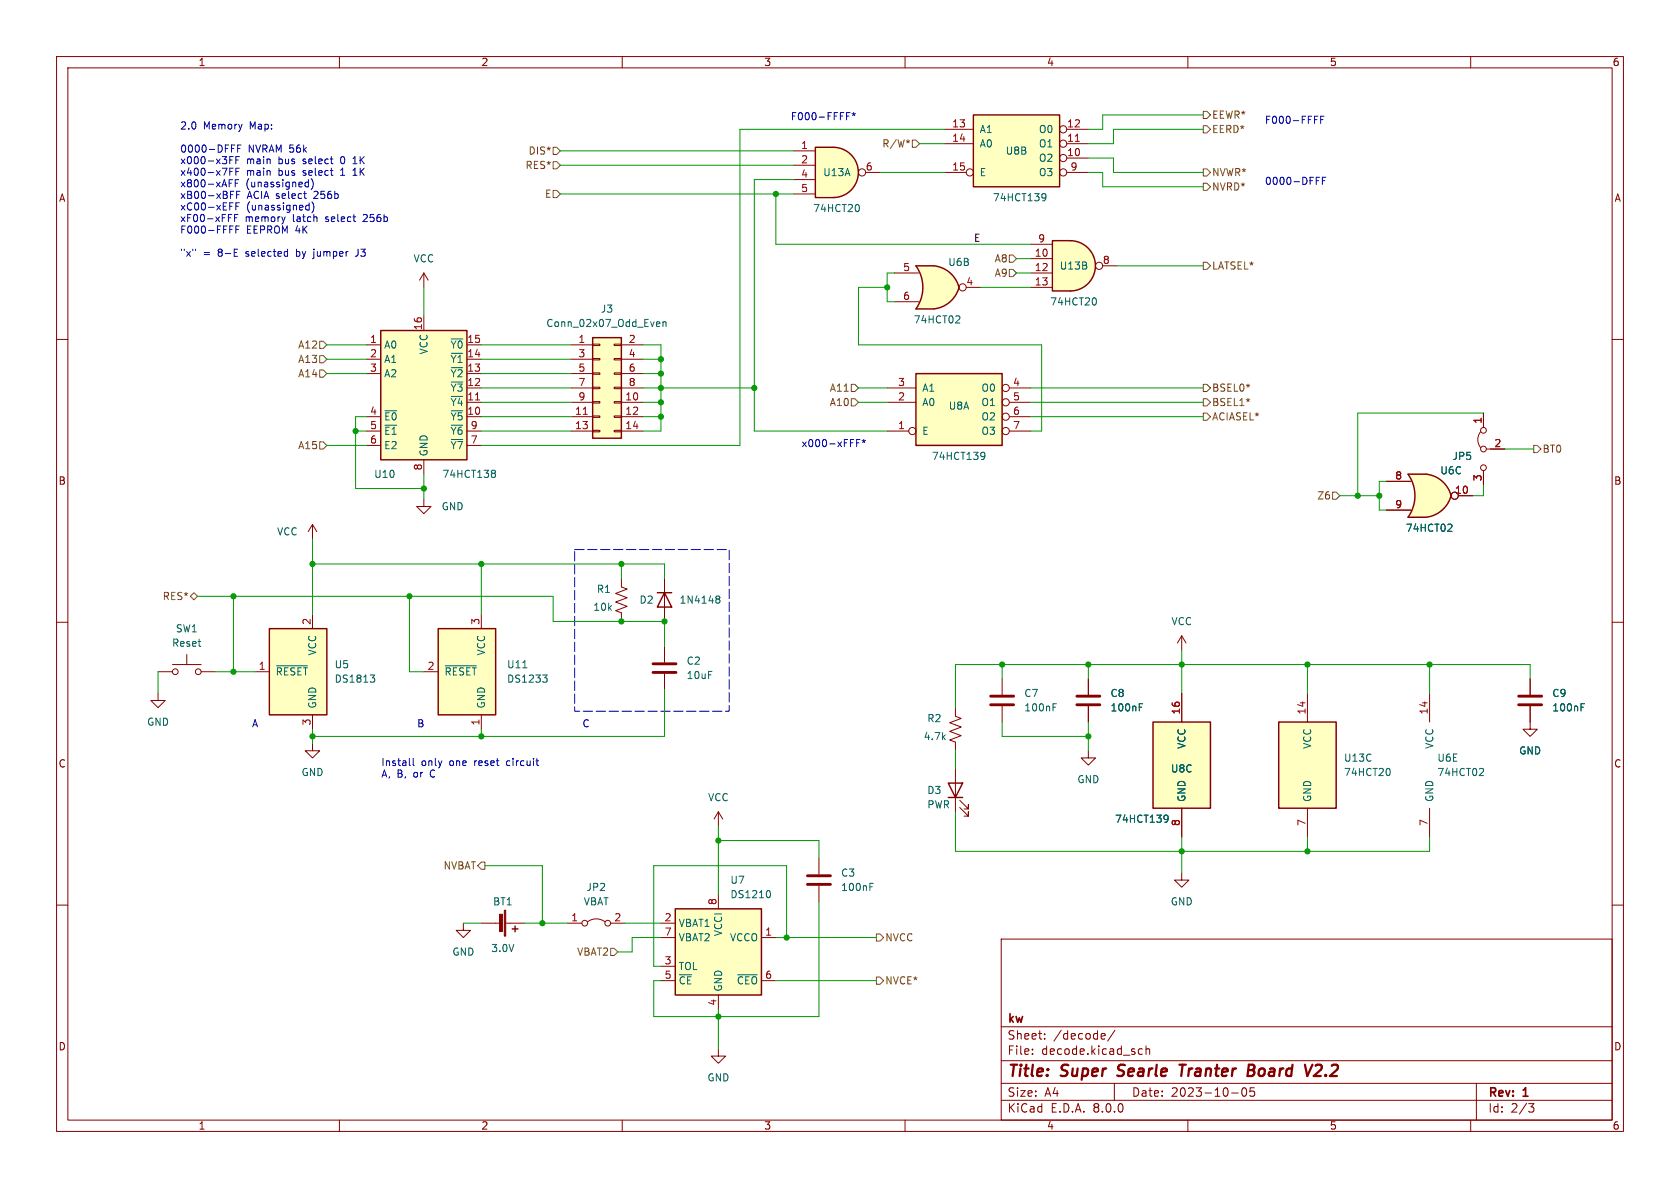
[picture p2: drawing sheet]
<svg xmlns="http://www.w3.org/2000/svg" width="297mm" height="210mm" viewBox="0 0 297 210" stroke-linecap="round" stroke-linejoin="round" font-family="sans-serif">
<g fill="none" stroke="#840000" stroke-width=".18">
<path d="M10 10h277v190h-277zM12 12h273v186h-273zM60 10v2M110 10v2M160 10v2M210 10v2M260 10v2M10 60h2M285 60h2M10 110h2M109.9 102.2v1.6l1 .3-2.1 .8 2.1 .8-2.1 .7 2.1 .8-2.1 .8 1.1 .3v1.6M117.5 102.2v7.7"/>
<path d="M285 110h2M10 160h2M127 143.5l-.8 1.3M127 143.5v2.6M127 143.5l.8 1.3M285 160h2M100.3 163.2h2.6M103.9 162.9a2.54 2.54 0 0 1 3 0M107.9 163.2h2.6M177 166h108v32h-108zM60 198v2M110 198v2"/>
<path d="M160 198v2M177 194.5h108M177 191.5h108M177 187.5h108M177 181.5h108M182.5 186.3v.1M182.5 185.5v.1M184.7 183.6v.1M184.7 182.8v.1M194.9 182.7l.4 .1 .1 .3-.7 .1M195.3 183.6l-.4 .1M197 191.5v3"/>
<path d="M197.1 182.1l-1.3 2M201.4 186.3h.6M201.4 185.5h.6M202.6 185.5l.2-.1 .4 .1v.9M202.6 184.9v1.5M210 198v2M217.7 193.2h1.2M219.7 192.4l.2-.1a.81 .81 0 0 1 .6 .6 .81 .81 0 0 1-.3 .8l-.2 .1a.81 .81 0 0 1-.3-1.4zM221.7 192.3h-.7v.7l.2-.1h.5l.1 .3-.1 .5-.2 .1-.5-.1M260 198v2M261 191.5v6.5M270.2 195.1h1l-.5 .6 .4 .1 .1 .5-.3 .3h-.4"/>
<circle cx="103.4" cy="163.2" r=".51"/>
<circle cx="107.4" cy="163.2" r=".51"/>
</g>
<path d="M197.5 190.1l.3 .1M197.8 188.4l-.1 .2v.4M208.5 188.2h1.1M209.1 188.2l-.3 2M220.7 189.2h.6M220.8 188.2h.7a.49 .49 0 0 1 .3 .5 .49 .49 0 0 1-.5 .5M221.3 189.2l.3 .1a.58 .58 0 0 1-.3 .9h-.8M233.5 188.3l-.6-.1-.3 .2M233.5 189.1l-1.2 1.1h1.2" fill="none" stroke="#840000" stroke-width=".4"/>
<path d="M116.2 104.8h2.5M117.5 104.8l1.2 2.5h-2.5z" fill="none" stroke="#840000" stroke-width=".25"/>
<path d="M126.7 105.8l.1 .1M126.7 105.4h.3l.2 .1 .1 .2-.3 .2M126.8 105.9h.2M126.8 105.9l-.1 .1M127 105.9l.3 .2-.1 .4-.2 .1h-.3" fill="none" stroke="#006464" stroke-width=".18"/>
<path d="M164.5 49.4l5 1.4a5.2 5.2 0 0 1-4.4 3.8z" fill="#ffffc2" stroke="#ffffc2" stroke-width=".18"/>
<path d="M161.9 54.6h3.2M161.9 47h3.2" fill="none" stroke="#ffffc2" stroke-width=".18"/>
<path d="M161.9 47h3.2v7.6h-3.2a6.7 6.7 0 0 0 0-7.6z" fill="#ffffc2"/>
<g fill="#ffffc2" stroke="#ffffc2" stroke-width=".18">
<path d="M165.1 47a5.1 5.1 0 0 1 4.4 3.8l-4.9 1.3z"/>
<path d="M189.2 42.5a4.4 4.4 0 0 1 4.5 4.5 4.4 4.4 0 0 1-4.5 4.4z"/>
</g>
<path d="M161.9 47h3.2a5.1 5.1 0 0 1 4.4 3.8 5.2 5.2 0 0 1-4.4 3.8h-3.2a6.6 6.6 0 0 0 0-7.6zM90.6 164.2h1M91.1 163.7v1" fill="none" stroke="#840000" stroke-width=".25"/>
<g fill="none" stroke="#840000" stroke-width=".18">
<path d="M158.1 48.3h4.3M158.1 53.3h4.3M170.8 50.8h2.6M74.9 88.3v1.2h1.3l-1.3 1.3-1.2-1.3h1.2M81.9 163.2v1.3h1.3l-1.3 1.2-1.3-1.2h1.3M85.1 163.2h3.3M89.4 163.2h3.3M127 185.4v1.3h1.3l-1.3 1.3-1.3-1.3h1.3"/>
<circle cx="170.2" cy="50.8" r=".63"/>
</g>
<path d="M169.5 55.8l.2 .3-.1 .3-.7 .7h.8" fill="none" stroke="#006464" stroke-width=".18"/>
<g fill="#840000" stroke="#840000" stroke-width=".18">
<path d="M89.2 160.9h.2v4.6h-.2z"/>
<path d="M88.3 161.6h.5v3.1h-.5z"/>
</g>
<path d="M186.1 42.5h3.1v8.9h-3.1z" fill="#ffffc2"/>
<path d="M186.1 42.5h3.1a4.4 4.4 0 0 1 4.5 4.5 4.4 4.4 0 0 1-4.5 4.4h-3.1z" fill="none" stroke="#840000" stroke-width=".25"/>
<g fill="none" stroke="#840000" stroke-width=".18">
<path d="M182.2 45.7h3.9M182.2 48.3h3.9M182.2 50.8h3.9M182.2 43.2h3.9M194.9 47h2.6M27.9 118.7h2.6M30.5 117.5h5.1M33 115.7v1.8M35.6 118.7h2.5"/>
<circle cx="194.3" cy="47" r=".63"/>
<circle cx="31" cy="118.7" r=".51"/>
<circle cx="35.1" cy="118.7" r=".51"/>
</g>
<path d="M193.6 52.7l.2 .4-.2 .8" fill="none" stroke="#006464" stroke-width=".18"/>
<path d="M104.8 59.7h5.1v17.8h-5.1z" fill="#ffffc2"/>
<g fill="none" stroke="#840000" stroke-width=".18">
<path d="M101 61h3.8M101 71.1h3.8M101 73.7h3.8M101 76.2h3.8M101 63.5h3.8M101 66h3.8M101 68.6h3.8M104.8 76.1h1.2v.2h-1.2zM104.8 73.5h1.2v.3h-1.2zM104.8 71h1.2v.2h-1.2zM104.8 68.5h1.2v.2h-1.2zM104.8 65.9h1.2v.3h-1.2z"/>
<path d="M104.8 63.4h1.2v.2h-1.2zM104.8 60.8h1.2v.3h-1.2zM108.6 76.1h1.3v.2h-1.3zM108.6 73.5h1.3v.3h-1.3zM108.6 71h1.3v.2h-1.3zM108.6 68.5h1.3v.2h-1.3zM108.6 65.9h1.3v.3h-1.3zM108.6 63.4h1.3v.2h-1.3zM108.6 60.8h1.3v.3h-1.3zM109.9 61h3.8M109.9 71.1h3.8M109.9 73.7h3.8"/>
<path d="M109.9 76.2h3.8M109.9 63.5h3.8M109.9 66h3.8M109.9 68.6h3.8M261.7 76.3a2.26 2.26 0 0 0 0 2.8M262.3 73v2.6M262.8 79.4h3.3M55.2 92.7l.8 1.3M55.2 92.7v2.6M55.2 92.7l-.7 1.3M262.3 83.2v2.5M27.9 122.6v1.2h-1.2l1.2 1.3 1.3-1.3h-1.3"/>
<path d="M55.2 131.4v1.3h-1.2l1.2 1.3 1.3-1.3h-1.3M270.5 120v2.8M270.5 124.8v2.8"/>
<circle cx="262.3" cy="79.4" r=".51"/>
<circle cx="262.3" cy="76.1" r=".51"/>
<circle cx="262.3" cy="82.7" r=".51"/>
</g>
<path d="M104.8 59.7h5.1v17.8h-5.1z" fill="none" stroke="#840000" stroke-width=".25"/>
<path d="M103.1 73.2h.7" fill="none" stroke="#a90000" stroke-width=".18"/>
<path d="M116.2 56.9h.4l.1 .3-.6 .1M116.6 57.7h-.4M117.2 57l.2-.1h.3v.8M117.2 56.9v.8M279.5 125h.4M279.5 124.4h.6" fill="none" stroke="#006464" stroke-width=".18"/>
<path d="M268.5 124.6h4M268.5 123.1h4" fill="none" stroke="#840000" stroke-width=".51"/>
<path d="M47.6 111.1h10.2v15.3h-10.2z" fill="#ffffc2"/>
<path d="M47.6 111.1h10.2v15.3h-10.2z" fill="none" stroke="#840000" stroke-width=".25"/>
<path d="M45.1 118.7h2.5M55.2 108.6v2.5M55.2 126.4v2.5M252.7 122.6v5M270.5 127.6v1.3h1.3l-1.3 1.3-1.3-1.3h1.3M252.7 142.9v5.1" fill="none" stroke="#840000" stroke-width=".18"/>
<path d="M48.9 117.7h5.5M65.5 119.3h.7l-.4 .5M66 119.8l.2 .3v.3l-.2 .2M262 135.8l.3 .3-.1 .3-.7 .7h.8" fill="none" stroke="#006464" stroke-width=".18"/>
<path d="M119.4 160.7h15.2v15.2h-15.2z" fill="#ffffc2"/>
<path d="M119.4 160.7h15.2v15.2h-15.2z" fill="none" stroke="#840000" stroke-width=".25"/>
<path d="M117.5 114.3v2.8M117.5 119.1v2.8M127 158.1v2.6M116.8 165.7h2.6M116.8 163.2h2.6M116.8 170.8h2.6M116.8 173.4h2.6M127 175.9v2.5M134.6 165.7h2.6M134.6 173.4h2.6" fill="none" stroke="#840000" stroke-width=".18"/>
<path d="M135.9 157.4a.79 .79 0 0 1 0 1.3M130.4 172.3h3.5" fill="none" stroke="#006464" stroke-width=".18"/>
<path d="M115.4 118.9h4.1M115.4 117.3h4.1" fill="none" stroke="#840000" stroke-width=".51"/>
<path d="M67.3 58.4h15.2v22.9h-15.2z" fill="#ffffc2"/>
<path d="M67.3 58.4h15.2v22.9h-15.2z" fill="none" stroke="#840000" stroke-width=".25"/>
<g fill="none" stroke="#840000" stroke-width=".18">
<path d="M74.9 48.3v2.5M74.9 55.9v2.5M74.9 48.3l-.7 1.2M74.9 48.3l.8 1.2M64.8 61h2.5M64.8 73.7h2.5M64.8 66h2.5M64.8 63.5h2.5M64.8 76.2h2.5M64.8 78.7h2.5M82.5 61h2.6M82.5 73.7h2.6"/>
<path d="M82.5 71.1h2.6M82.5 68.6h2.6M82.5 66h2.6M82.5 63.5h2.6M82.5 76.2h2.6M82.5 78.7h2.6M74.9 81.3v2.5"/>
</g>
<path d="M84.1 70.7h.7" fill="none" stroke="#a90000" stroke-width=".18"/>
<path d="M79.8 59.9h2M68 72.6h2.1M87.1 83.1h.2l.3 .3-.3 .3M87.1 83.7h.2M87.3 83.7l.3 .2v.3l-.1 .1-.4 .1" fill="none" stroke="#006464" stroke-width=".18"/>
<path d="M77.5 111.1h10.1v15.3h-10.1z" fill="#ffffc2"/>
<path d="M77.5 111.1h10.1v15.3h-10.1z" fill="none" stroke="#840000" stroke-width=".25"/>
<path d="M74.9 118.7h2.6M85.1 108.6v2.5M85.1 126.4v2.5" fill="none" stroke="#840000" stroke-width=".18"/>
<path d="M78.7 117.7h5.5M92.4 118.1h.8M95.9 119.3h.8l-.4 .5M96.5 119.8l.2 .3v.3l-.2 .2" fill="none" stroke="#006464" stroke-width=".18"/>
<path d="M251.5 86.3l5 1.3a5.2 5.2 0 0 1-4.4 3.8z" fill="#ffffc2" stroke="#ffffc2" stroke-width=".18"/>
<path d="M248.9 91.4h3.2M248.9 83.8h3.2" fill="none" stroke="#ffffc2" stroke-width=".18"/>
<path d="M248.9 83.8h3.2v7.6h-3.2a6.7 6.7 0 0 0 0-7.6z" fill="#ffffc2"/>
<path d="M252.1 83.8a5.1 5.1 0 0 1 4.4 3.8l-4.9 1.3z" fill="#ffffc2" stroke="#ffffc2" stroke-width=".18"/>
<path d="M252.1 83.8h-3.2a6.6 6.6 0 0 1 0 7.6h3.2M252.1 83.8a5.1 5.1 0 0 1 4.4 3.8 5.2 5.2 0 0 1-4.4 3.8" fill="none" stroke="#840000" stroke-width=".25"/>
<g fill="none" stroke="#840000" stroke-width=".18">
<path d="M245.1 85.1h4.3M245.1 90.2h4.3M257.8 87.6h2.5"/>
<circle cx="257.2" cy="87.6" r=".63"/>
</g>
<path d="M256.4 92.7l.3 .2-.1 .3-.7 .7h.8" fill="none" stroke="#006464" stroke-width=".18"/>
<path d="M226.1 127.6h10.1v15.3h-10.1z" fill="#ffffc2"/>
<path d="M226.1 127.6h10.1v15.3h-10.1z" fill="none" stroke="#840000" stroke-width=".25"/>
<path d="M231.1 122.6v5M231.1 142.9v5.1" fill="none" stroke="#840000" stroke-width=".18"/>
<path d="M245.6 135.9l.2 .4-.2 .7" fill="none" stroke="#006464" stroke-width=".18"/>
<path d="M161.9 66h15.3v12.7h-15.3z" fill="#ffffc2"/>
<path d="M161.9 66h15.3v12.7h-15.3z" fill="none" stroke="#840000" stroke-width=".25"/>
<g fill="none" stroke="#840000" stroke-width=".18">
<path d="M156.8 76.2h3.9M156.8 71.1h5.1M156.8 68.6h5.1M178.4 76.2h3.8M178.4 71.1h3.8M178.4 68.6h3.8M178.4 73.7h3.8"/>
<circle cx="161.3" cy="76.2" r=".63"/>
<circle cx="177.8" cy="73.7" r=".63"/>
<circle cx="177.8" cy="76.2" r=".63"/>
<circle cx="177.8" cy="68.6" r=".63"/>
<circle cx="177.8" cy="71.1" r=".63"/>
</g>
<path d="M173.6 80l.5 .1a.84 .84 0 0 1-.4 1.1h-.2M174.1 80.5l-.1 .2h-.4" fill="none" stroke="#006464" stroke-width=".18"/>
<path d="M147.3 26a4.4 4.4 0 0 1 4.4 4.5 4.4 4.4 0 0 1-4.4 4.4z" fill="#ffffc2" stroke="#ffffc2" stroke-width=".18"/>
<path d="M144.1 26h3.2v8.9h-3.2z" fill="#ffffc2"/>
<path d="M144.1 26h3.2a4.4 4.4 0 0 1 4.4 4.5 4.4 4.4 0 0 1-4.4 4.4h-3.2z" fill="none" stroke="#840000" stroke-width=".25"/>
<g fill="none" stroke="#840000" stroke-width=".18">
<path d="M140.3 26.7h3.8M140.3 29.2h3.8M140.3 31.8h3.8M140.3 34.3h3.8M153 30.5h2.6"/>
<circle cx="152.4" cy="30.5" r=".63"/>
</g>
<path d="M151.7 36.2l.2 .4-.2 .7" fill="none" stroke="#006464" stroke-width=".18"/>
<path d="M172.1 20.3h15.2v12.7h-15.2z" fill="#ffffc2"/>
<path d="M172.1 20.3h15.2v12.7h-15.2z" fill="none" stroke="#840000" stroke-width=".25"/>
<g fill="none" stroke="#840000" stroke-width=".18">
<path d="M167 25.4h5.1M167 22.9h5.1M167 30.5h3.8M188.6 27.9h3.8M188.6 25.4h3.8M188.6 22.9h3.8M188.6 30.5h3.8"/>
<circle cx="171.4" cy="30.5" r=".63"/>
<circle cx="188" cy="30.5" r=".63"/>
<circle cx="188" cy="27.9" r=".63"/>
<circle cx="188" cy="22.9" r=".63"/>
<circle cx="188" cy="25.4" r=".63"/>
</g>
<path d="M190.1 25h.7" fill="none" stroke="#a90000" stroke-width=".18"/>
<path d="M184.4 34.2l.4 .2a.84 .84 0 0 1-.3 1.1h-.2M184.9 34.8l-.1 .2h-.4" fill="none" stroke="#006464" stroke-width=".18"/>
<path d="M203.8 127.6h10.2v15.3h-10.2z" fill="#ffffc2"/>
<path d="M167.6 138.4h2.6l-1.3 2.6zM203.8 127.6h10.2v15.3h-10.2zM167.6 141h2.6" fill="none" stroke="#840000" stroke-width=".25"/>
<g fill="none" stroke="#840000" stroke-width=".18">
<path d="M262.3 73v2.6M263.5 79.4h2.6M245.1 85.1h4.3M245.1 90.2h4.3M257.8 87.6h2.5M262.3 83.2v2.5M208.9 112.4v2.5M208.9 112.4l-.7 1.3M208.9 112.4l.8 1.3M168.9 125.1v1.5l1 .4-2 .8 2 .7-2 .8 2 .7-2 .8 1 .4v1.5M168.9 135.9v7.6M177.2 120v2.8"/>
<path d="M177.2 124.8v2.8M192.4 132.7v1.3h1.3l-1.3 1.3-1.3-1.3h1.3M192.4 120v2.8M192.4 124.8v2.8M208.9 122.6v5M270.5 120v2.8M270.5 124.8v2.8M144.8 151.8v2.8M144.8 156.6v2.8M169.7 142.7l1.5 1.6v-.8v.8h-.8M169.7 141.5l1.5 1.5v-.8v.8h-.8M208.9 154.3v1.3h1.3l-1.3 1.2-1.3-1.2h1.3"/>
<path d="M208.9 142.9v5.1"/>
<circle cx="257.2" cy="87.6" r=".63"/>
</g>
<path d="M256.4 92.7l.3 .2-.1 .3-.7 .7h.8M186.2 125h.4M186.2 124.4h.6M201.4 125h.4M201.4 124.4h.6M279.5 125h.4M279.5 124.4h.6M153.8 156.8h.4M153.8 156.2h.6M206 144.1l.4 .1a.84 .84 0 0 1-.3 1.2h-.2M206.5 144.6l-.1 .2-.4 .1" fill="none" stroke="#006464" stroke-width=".18"/>
<path d="M175.1 124.6h4.1M175.1 123.1h4.1M190.4 124.6h4M190.4 123.1h4M142.7 156.3h4.1M142.7 154.8h4.1" fill="none" stroke="#840000" stroke-width=".51"/>
<g fill="none" stroke="#725600" stroke-width=".18">
<path d="M212.7 19.7h.7l.6 .6-.6 .7h-.7zM97.8 26h.6l.7 .7-.7 .6h-.6zM97.8 33.7h.6l.7 .6-.7 .6h-.6zM97.8 28.6h.6l.7 .6-.7 .6h-.6zM160.8 24.9l-.3 .1 .2 .3M161.3 24.8h.6l.7 .6-.7 .6h-.6zM212.7 22.2h.7l.6 .7-.6 .6h-.7zM212.7 29.8h.7l.6 .7-.6 .6h-.7zM212.7 32.4h.7l.6 .6-.6 .7h-.7zM178.4 45.1h.7l.6 .6-.6 .7h-.7zM178.4 47.6h.7l.6 .7-.6 .6h-.7zM212.7 46.4h.7l.6 .6-.6 .6h-.7z"/>
<path d="M56.5 62.9h.6l.7 .6-.7 .6h-.6zM56.5 65.4h.6l.7 .6-.7 .7h-.6zM56.5 60.3h.6l.7 .7-.7 .6h-.6zM56.5 78.1h.6l.7 .6-.7 .7h-.6zM150.5 70.5h.6l.7 .6-.7 .7h-.6zM150.5 67.9h.6l.7 .7-.7 .6h-.6zM212.7 70.5h.7l.6 .6-.6 .7h-.7zM212.7 67.9h.7l.6 .7-.6 .6h-.7zM212.7 73h.7l.6 .7-.6 .6h-.7zM220.9 70.6l-.3 .1M220.9 68.1l-.3 .1M271.1 78.7h.7l.6 .7-.6 .6h-.7z"/>
<path d="M235.6 87h.6l.7 .6-.7 .7h-.6zM33.7 105.4l.6-.6 .6 .6-.6 .6zM84.5 153l.6-.6h.6v1.3h-.6zM107.9 167.6h.7l.6 .7-.6 .6h-.7zM154.9 172.7h.7l.6 .7-.6 .6h-.7zM154.9 165.1h.7l.6 .6-.6 .7h-.7z"/>
</g>
<g fill="none" stroke="#0000c2" stroke-width=".18">
<path d="M149.7 19.9h.6M150.9 19.9v.3M40.5 31.8h.6M40.6 28.3h.4M40.6 30.3h.4M40.6 29.7h.6M40.7 33.8h.6M40.9 25.6h.6M41.5 38.5h.4M41.6 32.4h.4M41.7 28.3h.4M41.7 30.3h.4"/>
<path d="M41.7 36.5h.4M41.8 34.4h.5M42 26.2h.4M42.1 37.9h-.6v1.3M42.2 31.8h-.6v1.2M42.3 27.7h-.6v1.2M42.3 29.7h-.6v1.3M42.3 35.9h-.6v1.2M42.3 39.9h-.6v1.3M42.4 33.8h-.6v1.3M42.6 25.6h-.6v1.3M50.4 38.3l-.3 .9"/>
<path d="M53.7 34.2h.5M54 35.1h.2M54.2 32.2l.3 .1M54.3 36.3h.3M54.5 31.8v1.2M54.5 33h-.3M54.6 35.9v1.2M54.6 37.1h-.3M55.1 31.6a1.47 1.47 0 0 1-.1 1.9M55.1 35.7a1.47 1.47 0 0 1 .1 1.9M60.2 31h.7M60.3 30l-.1 .1"/>
<path d="M62.4 28.9h.7M62.4 31h.7M62.6 27.9l-.2 .1M62.6 29.9l-.2 .2M149.7 20.5h.4M150.6 20.1l.3 .1M150.9 20.2l-.2 .3M150.9 20.2l.2 .3M151.2 20.1l-.3 .1M232.7 31.3h.6M233.5 21.1h.4M233.8 31.9h.4"/>
<path d="M234.1 20.5h-.6v1.3M234.4 31.3h-.6v1.3M34.6 44v.3M41.4 45.3h.6M41.4 44h.6M41.7 40.6h.4M50.7 44.5h.1M50.8 44v1.3M50.8 45.2l-.1 .1M55.5 45.5l-.2 .2M55.5 44v.2M63.2 45.1l-.4 .2"/>
<path d="M151.4 78.3h.5M152 77.7h-.6v1.3M152.4 77.9l.3 .1M152.7 77.7v.3M152.7 78l-.2 .2M152.7 78l.2 .2M153 77.9l-.3 .1M72.4 135.3h.2M73 134.1v1.1l.2 .1M94.7 134.5h.5M95.1 135.3h.1"/>
</g>
<path d="M101.6 97.2h27.3v28.5h-27.3z" fill="none" stroke="#0000c2" stroke-width=".18" stroke-dasharray="1.7 .6"/>
<g fill="none" stroke="#009600" stroke-width=".18">
<path d="M99.1 29.2h41.2M99.1 26.7h41.2M99.1 34.3h41.2M137.2 34.3v8.9h45M140.3 31.8h-7v44.4h23.5M155.6 30.5h11.4M162.6 25.4h4.4M167 22.9h-36.2v55.8h-45.7M192.4 30.5h2.5v2.5h17.8M192.4 27.9h4.4v2.6h15.9M212.7 22.9h-15.9v2.5h-4.4M212.7 20.3h-17.8v2.6h-2.5"/>
<path d="M74.9 50.8v5.1M156.8 50.8h-5v10.2h32.3v15.2h-1.9M158.1 48.3h-1.3v5h1.3M173.4 50.8h8.8M179.7 48.3h2.5M179.7 45.7h2.5M197.5 47h15.2M57.8 61h7M57.8 66h7M57.8 63.5h7M57.8 78.7h7M62.9 76.2h1.9"/>
<path d="M64.8 73.7h-1.9v12.7h12M85.1 71.1h15.9M85.1 68.6h15.9M85.1 61h15.9M85.1 66h15.9M85.1 76.2h15.9M85.1 73.7h15.9M85.1 63.5h15.9M113.7 71.1h3.1M113.7 68.6h19.6M113.7 61h3.1v15.2h-3.1M113.7 66h3.1"/>
<path d="M113.7 73.7h3.1M113.7 63.5h3.1M151.8 71.1h5M151.8 68.6h5M182.2 71.1h30.5M182.2 68.6h30.5M182.2 73.7h30.5M262.3 73h-22.3v14.6M266.1 79.4h5M55.2 99.7h62.3v2.5M55.2 95.3v13.3M74.9 83.8v4.5"/>
<path d="M85.1 99.7v8.9M109.9 99.7v2.5M236.9 87.6h6.9M245.1 85.1h-1.3v5.1h1.3M262.3 85.7v1.9h-2M27.9 118.7v3.9M34.9 105.4h62.9v4.5h19.7v4.4M38.1 118.7h7M41.3 105.4v13.3M72.4 105.4v13.3h2.5M177.2 117.5v2.5M192.4 117.5v2.5"/>
<path d="M208.9 114.9v7.7M231.1 117.5v5.1M252.7 117.5v5.1M55.2 128.9v2.5M85.1 128.9v1.3M117.5 121.9v8.3h-62.3M168.9 132.7v3.2M177.2 127.6v2.6h15.2M192.4 127.6v5.1M270.5 120v-2.5h-101.6v7.6M85.7 153h10.2v10.2M127 146.1v12"/>
<path d="M127 148.6h17.8v3.2M144.8 159.4v20.3h-29.2v-6.3h1.2M168.9 143.5v7h83.8v-2.5M208.9 148v6.3M231.1 148v2.5M81.9 163.2h3.2M92.7 163.2h7.6M110.5 163.2h6.3M116.8 165.7h-5v2.6h-2.6M127 178.4v7M137.2 165.7h17.7M137.2 173.4h17.7"/>
<path d="M139.1 165.7v-12.7h-23.5v17.8h1.2"/>
</g>
<g fill="#009600" stroke="#009600" stroke-width=".18">
<circle cx="72.4" cy="105.4" r=".46"/>
<circle cx="62.9" cy="76.2" r=".46"/>
<circle cx="41.3" cy="118.7" r=".46"/>
<circle cx="41.3" cy="105.4" r=".46"/>
<circle cx="117.5" cy="109.9" r=".46"/>
<circle cx="109.9" cy="99.7" r=".46"/>
<circle cx="85.1" cy="130.2" r=".46"/>
<circle cx="109.9" cy="109.9" r=".46"/>
<circle cx="55.2" cy="99.7" r=".46"/>
<circle cx="55.2" cy="130.2" r=".46"/>
<circle cx="95.9" cy="163.2" r=".46"/>
<circle cx="133.3" cy="68.6" r=".46"/>
<circle cx="127" cy="148.6" r=".46"/>
<circle cx="85.1" cy="99.7" r=".46"/>
<circle cx="74.9" cy="86.4" r=".46"/>
<circle cx="116.8" cy="68.6" r=".46"/>
<circle cx="116.8" cy="66" r=".46"/>
<circle cx="116.8" cy="71.1" r=".46"/>
<circle cx="116.8" cy="73.7" r=".46"/>
<circle cx="116.8" cy="63.5" r=".46"/>
<circle cx="139.1" cy="165.7" r=".46"/>
<circle cx="127" cy="179.7" r=".46"/>
<circle cx="252.7" cy="117.5" r=".46"/>
<circle cx="231.1" cy="117.5" r=".46"/>
<circle cx="243.8" cy="87.6" r=".46"/>
<circle cx="240" cy="87.6" r=".46"/>
<circle cx="156.8" cy="50.8" r=".46"/>
<circle cx="137.2" cy="34.3" r=".46"/>
<circle cx="208.9" cy="117.5" r=".46"/>
<circle cx="208.9" cy="150.5" r=".46"/>
<circle cx="231.1" cy="150.5" r=".46"/>
<circle cx="177.2" cy="117.5" r=".46"/>
<circle cx="192.4" cy="117.5" r=".46"/>
<circle cx="192.4" cy="130.2" r=".46"/>
</g>
<g font-size="2.8" fill="#840000">
<text x="178" y="190.9">Title:</text>
<text x="187.7" y="190.9">Super</text>
<text x="198.5" y="190.9">Searle</text>
<text x="210.2" y="190.9">Tranter</text>
<text x="223" y="190.9">Board</text>
<text x="234" y="190.9">V2.2</text>
</g>
<g font-size="2.1" fill="#840000">
<text x="178" y="184">Sheet:</text>
<text x="178" y="181.2">kw</text>
<text x="186.2" y="184">/decode/</text>
<text x="178" y="186.7">File:</text>
<text x="184.1" y="186.7">decode.kicad_sch</text>
<text x="178" y="196.9">KiCad</text>
<text x="178" y="194.1">Size:</text>
<text x="184.7" y="194.1">A4</text>
<text x="185.7" y="196.9">E.D.A.</text>
<text x="193.3" y="196.9">8.0.0</text>
<text x="200" y="194.1">Date:</text>
<text x="207" y="194.1">2023-10-05</text>
<text x="263" y="194.3">Rev:</text>
<text x="263" y="196.9">Id:</text>
<text x="267.1" y="196.9">2/3</text>
<text x="269.4" y="194.3">1</text>
</g>
<g font-size="1.8" fill="#840000">
<text x="35" y="11.9">1</text>
<text x="85" y="11.9">2</text>
<text x="135" y="11.9">3</text>
<text x="185" y="11.9">4</text>
<text x="235" y="11.9">5</text>
<text x="285" y="11.9">6</text>
<text x="10.3" y="35.9">A</text>
<text x="285.3" y="35.9">A</text>
<text x="10.3" y="85.9">B</text>
<text x="285.3" y="85.9">B</text>
<text x="10.3" y="135.9">C</text>
<text x="285.3" y="135.9">C</text>
<text x="10.3" y="185.9">D</text>
<text x="285.3" y="185.9">D</text>
<text x="35" y="199.9">1</text>
<text x="85" y="199.9">2</text>
<text x="135" y="199.9">3</text>
<text x="185" y="199.9">4</text>
<text x="235" y="199.9">5</text>
<text x="285" y="199.9">6</text>
</g>
<g font-size="1.8" fill="#0000c2">
<text x="31.7" y="23">2.0</text>
<text x="35.9" y="23">Memory</text>
<text x="44.3" y="23">Map:</text>
<text x="139.7" y="21.3">F000-FFFF*</text>
<text x="223.5" y="22">F000-FFFF</text>
<text x="31.7" y="27.1">0000-DFFF</text>
<text x="31.7" y="29.1">x000-x3FF</text>
<text x="43.6" y="29.1">main</text>
<text x="43.9" y="27.1">NVRAM 56k</text>
<text x="49.3" y="29.1">bus</text>
<text x="53.8" y="29.1">select</text>
<text x="60.7" y="29.1">0</text>
<text x="63.1" y="29.1">1K</text>
<text x="31.7" y="31.2">x400-x7FF</text>
<text x="31.7" y="33.2">x800-xAFF</text>
<text x="31.7" y="35.2">xB00-xBFF</text>
<text x="43.4" y="33.2">(unassigned)</text>
<text x="43.6" y="31.2">main</text>
<text x="43.7" y="35.2">ACIA select</text>
<text x="49.3" y="31.2">bus</text>
<text x="53.8" y="31.2">select</text>
<text x="55.8" y="35.2">256b</text>
<text x="60.7" y="31.2">1</text>
<text x="63.1" y="31.2">1K</text>
<text x="223.5" y="32.8">0000-DFFF</text>
<text x="31.7" y="37.3">xC00-xEFF</text>
<text x="31.7" y="39.3">xF00-xFFF</text>
<text x="31.7" y="41.4">F000-FFFF</text>
<text x="43.3" y="39.3">memory</text>
<text x="43.6" y="37.3">(unassigned)</text>
<text x="43.6" y="41.4">EEPROM 4K</text>
<text x="51.9" y="39.3">latch</text>
<text x="57.8" y="39.3">select</text>
<text x="64.7" y="39.3">256b</text>
<text x="31.7" y="45.5">&quot;x&quot;</text>
<text x="35.9" y="45.5">=</text>
<text x="38.6" y="45.5">8-E</text>
<text x="43.7" y="45.5">selected</text>
<text x="52.8" y="45.5">by</text>
<text x="56.1" y="45.5">jumper</text>
<text x="63.8" y="45.5">J3</text>
<text x="141.6" y="79.1">x000-xFFF*</text>
<text x="44.4" y="128.7">A</text>
<text x="73.7" y="128.7">B</text>
<text x="102.9" y="128.7">C</text>
<text x="67.3" y="135.5">Install</text>
<text x="67.3" y="137.5">A, B,</text>
<text x="73.2" y="137.5">or</text>
<text x="74.5" y="135.5">only</text>
<text x="76.3" y="137.5">C</text>
<text x="79.6" y="135.5">one</text>
<text x="84.1" y="135.5">reset</text>
<text x="90" y="135.5">circuit</text>
</g>
<g font-size="1.8" fill="#a90000">
<text x="168.2" y="22.6">13</text>
<text x="188.6" y="22.6">12</text>
<text x="141.5" y="26.4">1</text>
<text x="141.5" y="29">2</text>
<text x="168.2" y="25.1">14</text>
<text x="188.6" y="27.7">10</text>
<text x="188.6" y="25.1">11</text>
<text x="141.5" y="31.5">4</text>
<text x="141.5" y="34">5</text>
<text x="153" y="30.2">6</text>
<text x="168.2" y="30.2">15</text>
<text x="189.2" y="30.2">9</text>
<text x="182.8" y="45.5">10</text>
<text x="183.4" y="42.9">9</text>
<text x="194.9" y="46.7">8</text>
<text x="159.6" y="48">5</text>
<text x="159.6" y="53.1">6</text>
<text x="170.7" y="50.5">4</text>
<text x="182.8" y="48">12</text>
<text x="182.8" y="50.5">13</text>
<text x="74.7" y="58.5" transform="rotate(-90 74.7 58.5)">16</text>
<text x="65.3" y="60.7">1</text>
<text x="65.3" y="63.2">2</text>
<text x="65.3" y="65.8">3</text>
<text x="82.5" y="65.8">13</text>
<text x="82.5" y="63.2">14</text>
<text x="82.5" y="60.7">15</text>
<text x="102.2" y="60.7">1</text>
<text x="102.2" y="63.2">3</text>
<text x="102.2" y="65.8">5</text>
<text x="111.1" y="60.7">2</text>
<text x="111.1" y="63.2">4</text>
<text x="111.1" y="65.8">6</text>
<text x="82.5" y="70.9">11</text>
<text x="82.5" y="68.3">12</text>
<text x="102.2" y="68.3">7</text>
<text x="102.2" y="70.9">9</text>
<text x="110.4" y="70.9">10</text>
<text x="111.1" y="68.3">8</text>
<text x="158.7" y="70.9">2</text>
<text x="158.7" y="68.3">3</text>
<text x="179" y="68.3">4</text>
<text x="179" y="70.9">5</text>
<text x="65.3" y="73.4">4</text>
<text x="65.3" y="75.9">5</text>
<text x="82.5" y="73.4">10</text>
<text x="83.1" y="75.9">9</text>
<text x="101.6" y="73.4">11</text>
<text x="101.6" y="75.9">13</text>
<text x="110.4" y="73.4">12</text>
<text x="110.4" y="75.9">14</text>
<text x="158.7" y="75.9">1</text>
<text x="179" y="73.4">6</text>
<text x="179" y="75.9">7</text>
<text x="262" y="75" transform="rotate(-90 262 75)">1</text>
<text x="65.3" y="78.5">6</text>
<text x="74.7" y="83.3" transform="rotate(-90 74.7 83.3)">8</text>
<text x="83.1" y="78.5">7</text>
<text x="264.1" y="79.1">2</text>
<text x="246.6" y="84.8">8</text>
<text x="246.6" y="89.9">9</text>
<text x="257.1" y="87.4">10</text>
<text x="262" y="85.2" transform="rotate(-90 262 85.2)">3</text>
<text x="55" y="110.6" transform="rotate(-90 55 110.6)">2</text>
<text x="84.8" y="110.6" transform="rotate(-90 84.8 110.6)">3</text>
<text x="45.6" y="118.5">1</text>
<text x="75.5" y="118.5">2</text>
<text x="55" y="128.3" transform="rotate(-90 55 128.3)">3</text>
<text x="84.8" y="128.3" transform="rotate(-90 84.8 128.3)">1</text>
<text x="208.7" y="126.4" transform="rotate(-90 208.7 126.4)">16</text>
<text x="230.9" y="126.4" transform="rotate(-90 230.9 126.4)">14</text>
<text x="252.5" y="126.4" transform="rotate(-90 252.5 126.4)">14</text>
<text x="208.7" y="146.1" transform="rotate(-90 208.7 146.1)">8</text>
<text x="230.9" y="146.1" transform="rotate(-90 230.9 146.1)">7</text>
<text x="252.5" y="146.1" transform="rotate(-90 252.5 146.1)">7</text>
<text x="126.7" y="160.1" transform="rotate(-90 126.7 160.1)">8</text>
<text x="100.9" y="162.9">1</text>
<text x="108.5" y="162.9">2</text>
<text x="117.4" y="162.9">2</text>
<text x="117.4" y="165.5">7</text>
<text x="135.2" y="165.5">1</text>
<text x="117.4" y="170.6">3</text>
<text x="117.4" y="173.1">5</text>
<text x="135.2" y="173.1">6</text>
<text x="126.7" y="177.9" transform="rotate(-90 126.7 177.9)">4</text>
</g>
<g font-size="1.8" fill="#006464">
<text x="173.1" y="23.7">A1</text>
<text x="183.6" y="23.7">O0</text>
<text x="173.1" y="26.3">A0</text>
<text x="177.7" y="27.5">U8B</text>
<text x="183.6" y="28.8">O2</text>
<text x="183.6" y="26.3">O1</text>
<text x="145.4" y="31.3">U13A</text>
<text x="173.1" y="31.3">E</text>
<text x="175.4" y="35.8">74HCT139</text>
<text x="183.6" y="31.3">O3</text>
<text x="143.7" y="37.7">74HCT20</text>
<text x="73" y="46.6">VCC</text>
<text x="167.5" y="47.2">U6B</text>
<text x="187.3" y="47.9">U13B</text>
<text x="96.5" y="58">Conn_02x07_Odd_Even</text>
<text x="106.1" y="55.5">J3</text>
<text x="161.4" y="57.4">74HCT02</text>
<text x="185.6" y="54.2">74HCT20</text>
<text x="67.8" y="61.8">A0</text>
<text x="67.8" y="64.4">A1</text>
<text x="75.8" y="62.8" transform="rotate(-90 75.8 62.8)">VCC</text>
<text x="79.5" y="64.4">~{Y1}</text>
<text x="79.5" y="61.8">~{Y0}</text>
<text x="67.8" y="66.9">A2</text>
<text x="79.5" y="72">~{Y4}</text>
<text x="79.5" y="69.4">~{Y3}</text>
<text x="79.5" y="66.9">~{Y2}</text>
<text x="162.9" y="72">A0</text>
<text x="162.9" y="69.4">A1</text>
<text x="173.4" y="69.4">O0</text>
<text x="173.4" y="72">O1</text>
<text x="67.8" y="74.5">~{E0}</text>
<text x="67.8" y="77.1">~{E1}</text>
<text x="79.5" y="74.5">~{Y5}</text>
<text x="79.5" y="77.1">~{Y6}</text>
<text x="162.9" y="77.1">E</text>
<text x="167.6" y="72.6">U8A</text>
<text x="173.4" y="74.5">O2</text>
<text x="173.4" y="77.1">O3</text>
<text x="67.8" y="79.6">E2</text>
<text x="75.8" y="80.8" transform="rotate(-90 75.8 80.8)">GND</text>
<text x="79.5" y="79.6">~{Y7}</text>
<text x="164.6" y="81.5">74HCT139</text>
<text x="256.7" y="81.5">JP5</text>
<text x="66" y="84.7">U10</text>
<text x="78.1" y="84.7">74HCT138</text>
<text x="254.5" y="84">U6C</text>
<text x="48.9" y="94.8">VCC</text>
<text x="78" y="90.4">GND</text>
<text x="248.4" y="94.2">74HCT02</text>
<text x="105.4" y="105">R1</text>
<text x="113" y="106.9">D2</text>
<text x="120" y="106.9">1N4148</text>
<text x="31" y="112">SW1</text>
<text x="104.8" y="108.2">10k</text>
<text x="207" y="110.7">VCC</text>
<text x="30.3" y="114.5">Reset</text>
<text x="48.6" y="119.6">~{RESET}</text>
<text x="56.1" y="116" transform="rotate(-90 56.1 116)">VCC</text>
<text x="59.1" y="118.3">U5</text>
<text x="78.5" y="119.6">~{RESET}</text>
<text x="86" y="116" transform="rotate(-90 86 116)">VCC</text>
<text x="89.5" y="118.3">U11</text>
<text x="121.3" y="117.7">C2</text>
<text x="56.1" y="125.3" transform="rotate(-90 56.1 125.3)">GND</text>
<text x="59.1" y="120.9">DS1813</text>
<text x="86" y="125.3" transform="rotate(-90 86 125.3)">GND</text>
<text x="89.5" y="120.9">DS1233</text>
<text x="121.3" y="120.2">10uF</text>
<text x="181" y="123.4">C7</text>
<text x="181" y="126">100nF</text>
<text x="196.2" y="123.4">C8</text>
<text x="196.2" y="126">100nF</text>
<text x="274.3" y="123.4">C9</text>
<text x="274.3" y="126">100nF</text>
<text x="25.9" y="128.5">GND</text>
<text x="163.2" y="131">4.7k</text>
<text x="163.8" y="127.9">R2</text>
<text x="53.2" y="137.4">GND</text>
<text x="206.9" y="136.8">U8C</text>
<text x="209.8" y="132.5" transform="rotate(-90 209.8 132.5)">VCC</text>
<text x="232" y="132.5" transform="rotate(-90 232 132.5)">VCC</text>
<text x="237.5" y="134.8">U13C</text>
<text x="237.5" y="137.4">74HCT20</text>
<text x="253.6" y="132.5" transform="rotate(-90 253.6 132.5)">VCC</text>
<text x="254" y="134.8">U6E</text>
<text x="254" y="137.4">74HCT02</text>
<text x="268.5" y="133.6">GND</text>
<text x="125.1" y="141.8">VCC</text>
<text x="163.8" y="140.6">D3</text>
<text x="163.8" y="143.1">PWR</text>
<text x="190.4" y="138.7">GND</text>
<text x="209.8" y="141.9" transform="rotate(-90 209.8 141.9)">GND</text>
<text x="232" y="141.9" transform="rotate(-90 232 141.9)">GND</text>
<text x="253.6" y="141.9" transform="rotate(-90 253.6 141.9)">GND</text>
<text x="197" y="145.6">74HCT139</text>
<text x="148.6" y="155.2">C3</text>
<text x="87.1" y="160.2">BT1</text>
<text x="103.1" y="160.2">VBAT</text>
<text x="103.6" y="157.7">JP2</text>
<text x="129" y="156.4">U7</text>
<text x="129" y="159">DS1210</text>
<text x="148.6" y="157.7">100nF</text>
<text x="206.9" y="160.2">GND</text>
<text x="119.9" y="164.1">VBAT1</text>
<text x="119.9" y="166.6">VBAT2</text>
<text x="127.9" y="165.6" transform="rotate(-90 127.9 165.6)">VCCI</text>
<text x="128.9" y="166.6">VCCO</text>
<text x="79.9" y="169.1">GND</text>
<text x="86.7" y="168.5">3.0V</text>
<text x="119.9" y="171.7">TOL</text>
<text x="119.9" y="174.2">~{CE}</text>
<text x="127.9" y="175.4" transform="rotate(-90 127.9 175.4)">GND</text>
<text x="130.2" y="174.2">~{CEO}</text>
<text x="125" y="191.4">GND</text>
</g>
<g font-size="1.8" fill="#725600">
<text x="214.2" y="21.2">EEWR*</text>
<text x="214.2" y="23.7">EERD*</text>
<text x="93.3" y="27.5">DIS*</text>
<text x="155.9" y="26.3">R/W*</text>
<text x="92.8" y="30.1">RES*</text>
<text x="96.2" y="35.2">E</text>
<text x="214.2" y="31.3">NVWR*</text>
<text x="214.2" y="33.9">NVRD*</text>
<text x="175.7" y="46.6">A8</text>
<text x="214.2" y="47.9">LATSEL*</text>
<text x="175.7" y="49.1">A9</text>
<text x="52.6" y="64.4">A13</text>
<text x="52.6" y="61.8">A12</text>
<text x="52.6" y="66.9">A14</text>
<text x="146.6" y="72">A10</text>
<text x="146.6" y="69.4">A11</text>
<text x="214.2" y="72">BSEL1*</text>
<text x="214.2" y="69.4">BSEL0*</text>
<text x="214.2" y="74.5">ACIASEL*</text>
<text x="52.6" y="79.6">A15</text>
<text x="272.6" y="80.2">BT0</text>
<text x="232.8" y="88.5">Z6</text>
<text x="28.7" y="106.3">RES*</text>
<text x="78.3" y="153.9">NVBAT</text>
<text x="156.4" y="166.6">NVCC</text>
<text x="101.9" y="169.1">VBAT2</text>
<text x="156.4" y="174.2">NVCE*</text>
</g>
<text font-size="1.8" fill="#0f0f0f" x="172.1" y="42.8">E</text>
</svg>
